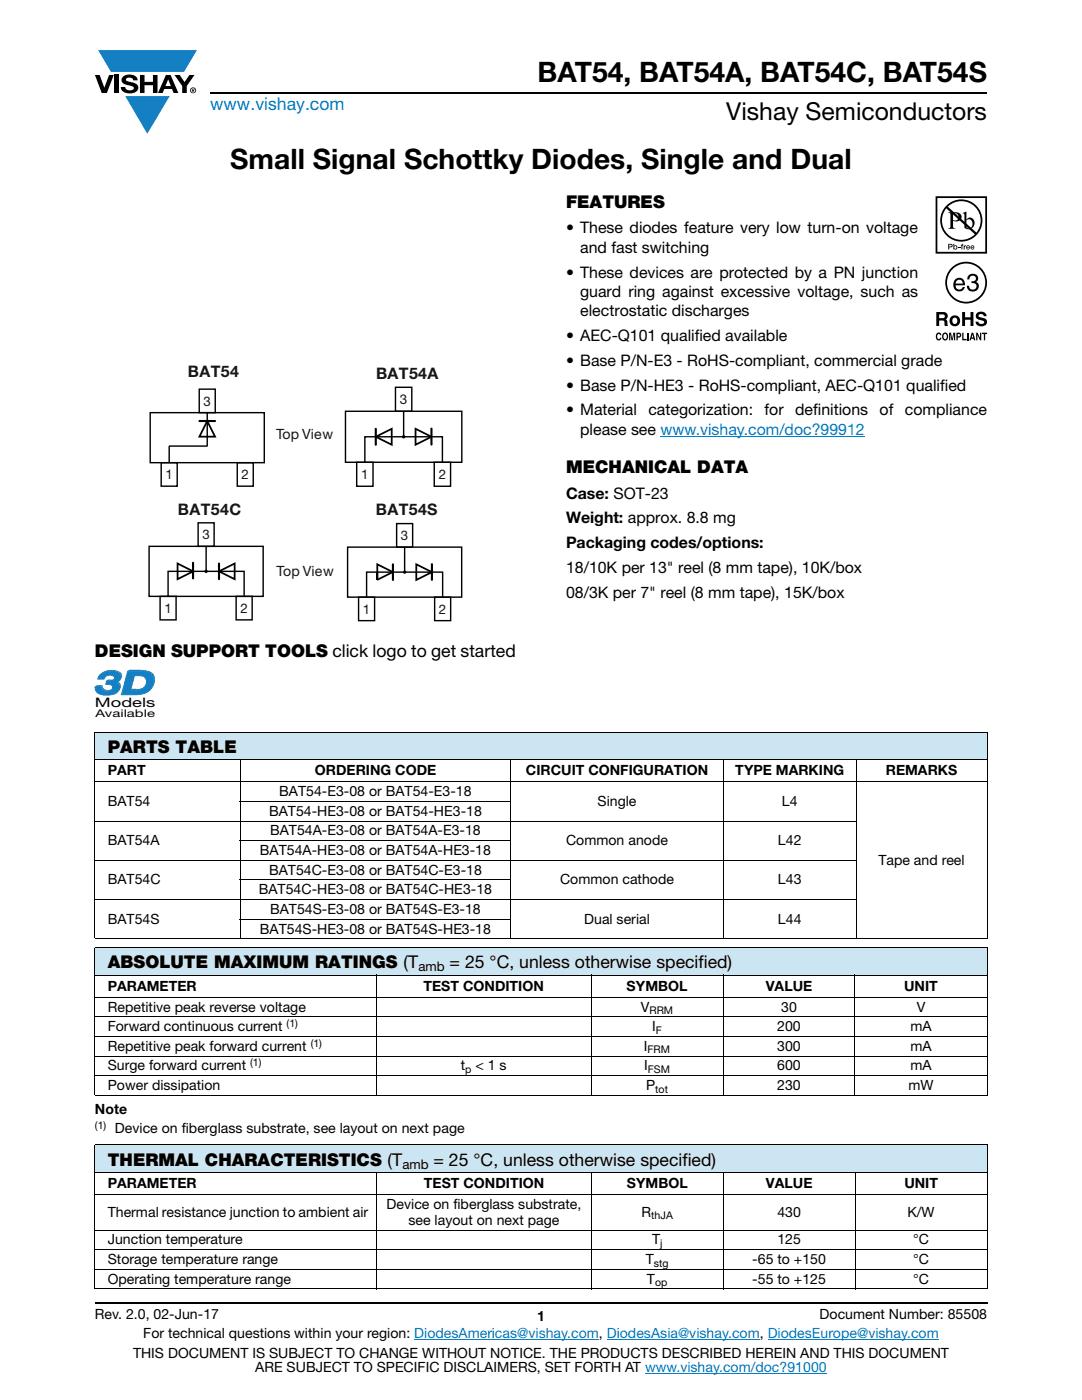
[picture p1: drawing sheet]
<svg xmlns="http://www.w3.org/2000/svg" width="216mm" height="279mm" viewBox="0 0 216 279" stroke-linecap="round" stroke-linejoin="round" font-family="sans-serif">
<g fill="#147fc3">
<path d="M19.6 10h19.7l-2.6 4.3h-1.1h-13.5z"/>
<path d="M25 19.2h8.9l-4.5 7.5z"/>
</g>
<g fill="#000">
<path d="M18.9 15h1l.9 2.5 1-2.5h.9l-1.4 3.6h-1zM22.9 15h.9v3.6h-.9zM24.6 15.3a2.1 2.1 0 0 1 2.8 .3l.1 .4h-.9a.79 .79 0 0 0-.7-.5 .79 .79 0 0 0-.8 .4l.3 .3 1 .2a1.08 1.08 0 0 1 1.2 1 1.08 1.08 0 0 1-1.1 1.2 1.73 1.73 0 0 1-2.4-1.2h.9a.96 .96 0 0 0 .8 .6 .96 .96 0 0 0 .9-.4 1.31 1.31 0 0 0-1.2-.6 1.03 1.03 0 0 1-1.1-.6 1.03 1.03 0 0 1 .2-1.1zM27.9 15h.9v1.3h1.7v-1.3h.9v3.6h-.9v-1.6h-1.7v1.6h-.9zM34.8 15h1.1l.9 1.4 1-1.4h1l-1.5 2.2v1.4h-.9v-1.4z"/>
<path d="M33.6 15.9l.5 1.3h-1.1zM33.1 15l-1.6 3.6h1l.3-.8h1.5l.3 .8h1l-1.6-3.6z"/>
<path d="M38.4 17.8h.2v.2h-.2zM38.3 17.7v.7h.1v-.3l.4 .3-.2-.3 .2-.2-.1-.2z"/>
<path d="M38.1 18a.46 .46 0 0 1 .9 0 .46 .46 0 0 1-.9 0zM37.9 18a.6 .6 0 0 0 1.2 0 .6 .6 0 0 0-1.2 0z"/>
</g>
<path d="M42 18.6h155M18.9 260h178.1" fill="none" stroke="#000" stroke-width=".36"/>
<path d="M131.8 87h40.8M82.7 267.3h36.8M121.1 267.3h30.5M128.7 274h36.3M153.2 267.3h34.1" fill="none" stroke="#007ec4" stroke-width=".2"/>
<g fill="#fff">
<path d="M45 40.5h33.4v29.9h-33.4z"/>
<path d="M29.6 72.7h62.7v51.3h-62.7z"/>
</g>
<path d="M39.8 84h3.1M75 85.6v3.2M86.1 85.5v3.2M38.5 112.3v3.1M43.7 112.5v3.1M78.4 112.6v3.1M86.2 112.6v3.1" fill="none" stroke="#000" stroke-width=".42"/>
<path d="M41.4 84l1.5 3.1h-3.1zM75 87.2l3.2-1.6v3.2zM82.9 85.6l3.2 1.6-3.2 1.6zM35.4 112.5l3.2 1.5-3.2 1.6zM43.7 114l3.1-1.5v3.1zM75.3 114.2v1.5v-3.1l3.1 1.6M78.4 114.2l-3.2 1.5M83.1 112.6l3.1 1.6-3.1 1.5z" fill="none" stroke="#000" stroke-width=".35"/>
<g fill="none" stroke="#000" stroke-width=".28">
<path d="M39.8 77.7h3.1v4.7h-3.1zM78.9 77.3h3.3v4.8h-3.3zM30 82.4h22.7v9.9h-22.7zM32.2 92.3h3.2v4.7h-3.2zM33.7 89h7.7M33.8 89v3.3M41.4 82.4v6.6M47.3 92.3h3.2v4.7h-3.2zM68.9 82.1h23.2v10.2h-23.2zM71.2 92.3h3.2v4.7h-3.2zM72.8 92.3v-5.1h15.5v5.1M80.5 82.1v5.1"/>
<path d="M86.6 92.3h3.3v4.7h-3.3zM29.7 109h22.8v10h-22.8zM31.9 119h3.2v4.7h-3.2zM33.5 119v-5h15.2v5M39.5 104.3h3.2v4.7h-3.2zM41.1 109v5M47.1 119h3.2v4.7h-3.2zM69.4 109.2h22.7v10h-22.7zM71.6 119.2h3.1v4.7h-3.1zM73.1 119.2v-5h15.2v5M79.1 104.5h3.2v4.7h-3.2zM80.7 109.2v5"/>
<path d="M86.7 119.2h3.2v4.7h-3.2z"/>
</g>
<g fill="#000">
<circle cx="80.5" cy="87.2" r=".34"/>
<circle cx="41.1" cy="114" r=".33"/>
<circle cx="80.7" cy="114.2" r=".33"/>
</g>
<path d="M18.9 133.7h12.1v9.9h-12.1z" fill="#fff"/>
<path d="M19.3 136.8h1.2l-.3 .3h-1.2z" fill="#0d567f"/>
<path d="M20.5 136.8l-.3 .3z" fill="#09537d"/>
<path d="M20.5 136.8l-.3 .4z" fill="#0d5781"/>
<path d="M20.5 136.9l-.3 .4z" fill="#105a84"/>
<path d="M20.5 137l-.3 .3z" fill="#115c88"/>
<path d="M20.5 137l-.3 .4z" fill="#145f8c"/>
<path d="M20.5 137.1l-.2 .4z" fill="#146190"/>
<path d="M20.6 137.2l-.3 .4z" fill="#156494"/>
<path d="M20.6 137.2l.2 .2-.3 .4-.2-.2z" fill="#176797"/>
<path d="M20.8 137.4l.1 .1-.3 .3h-.1z" fill="#156494"/>
<path d="M20.9 137.5l.1 .1-.4 .2z" fill="#146190"/>
<path d="M21 137.6h.1l-.4 .3z" fill="#145f8c"/>
<path d="M21.1 137.6h.1l-.4 .3z" fill="#115c88"/>
<path d="M21.2 137.6h.1l-.4 .3z" fill="#105a84"/>
<path d="M21.3 137.6l.2 .1-.5 .3z" fill="#0d5781"/>
<path d="M21.5 137.7h.2l-.4 .3h-.1z" fill="#09537d"/>
<path d="M21.7 137.7l.1-.1-.5 .4z" fill="#0e5078"/>
<path d="M21.8 137.6h.2l-.5 .4z" fill="#0e4e73"/>
<path d="M22 137.6h.2l-.5 .3z" fill="#0a496f"/>
<path d="M22.2 137.6l.1-.1-.4 .4z" fill="#09486a"/>
<path d="M22.3 137.5l.3-.2-.6 .5z" fill="#034466"/>
<path d="M21.6 135.6h.4l-.4 .3h-.3z" fill="#0d567f"/>
<path d="M21.3 134.7l-.4 .5z" fill="#034466"/>
<path d="M21.2 134.9l-.4 .4z" fill="#09486a"/>
<path d="M21.1 135l-.3 .4z" fill="#0a496f"/>
<path d="M21.1 135.1l-.3 .4z" fill="#0e4e73"/>
<path d="M22 135.6h.1l-.5 .3z" fill="#09537d"/>
<path d="M22.1 135.6h.2l-.3 .3h-.2z" fill="#0e5078"/>
<path d="M22.3 135.6h.2l-.5 .3z" fill="#0e4e73"/>
<path d="M22.5 135.6l.2-.1-.5 .4z" fill="#0a496f"/>
<path d="M22.7 135.5h.1l-.4 .3z" fill="#09486a"/>
<path d="M22.8 135.5l.2-.2-.5 .5z" fill="#034466"/>
<path d="M23.2 135.9l.2 .1-.3 .3-.2-.1z" fill="#115c88"/>
<path d="M23.4 136h.1l-.3 .3h-.1z" fill="#145f8c"/>
<path d="M23.5 136l.2 .1-.3 .3-.2-.1z" fill="#146190"/>
<path d="M23.7 136.1l.1 .1-.3 .3-.1-.1z" fill="#156494"/>
<path d="M23.8 136.2l.2 .2-.3 .3-.2-.2z" fill="#176797"/>
<path d="M24 136.4l.1 .1-.3 .3-.1-.1z" fill="#156494"/>
<path d="M24.1 136.5l-.3 .4z" fill="#146190"/>
<path d="M24.1 136.6l-.3 .4z" fill="#145f8c"/>
<path d="M24.1 136.7l-.3 .4z" fill="#115c88"/>
<path d="M24.2 136.8l-.3 .4z" fill="#105a84"/>
<path d="M24.2 136.9l-.3 .4z" fill="#0d5781"/>
<path d="M24.2 137l-.4 .4z" fill="#09537d"/>
<path d="M24.1 137.1l-.3 .4z" fill="#0e5078"/>
<path d="M24.1 137.2l-.3 .4z" fill="#0e4e73"/>
<path d="M24.1 137.3l-.4 .4z" fill="#0a496f"/>
<path d="M24.1 137.4l-.4 .4z" fill="#09486a"/>
<g fill="#034466">
<path d="M24 137.5l-.5 .6z"/>
<path d="M20.3 134.3l.5-.4-.8 .7z"/>
</g>
<path d="M20.8 133.9l.3-.1-.6 .5z" fill="#09486a"/>
<path d="M21.1 133.8l.3-.1-.6 .4z" fill="#0a496f"/>
<path d="M21.4 133.7h.4l-.3 .3-.4 .1z" fill="#0e4e73"/>
<path d="M21.8 133.7h.3l-.3 .3h-.3z" fill="#0e5078"/>
<path d="M22.1 133.7h.2l-.5 .3z" fill="#09537d"/>
<path d="M19.9 134.7a3.2 3.2 0 0 1 4.1 .1 1.07 1.07 0 0 1-1.1 1.4 1.09 1.09 0 0 1 1 1 1.09 1.09 0 0 1-.8 1.2 4.2 4.2 0 0 1-3.6-.1l-.5-.7v-.5h1.2a1 1 0 0 0 1.5 .8 .7 .7 0 0 0 .8-.7 .7 .7 0 0 0-.9-.6h-.5l.2-.7h.4a.81 .81 0 0 0 1.1-.8 1.28 1.28 0 0 0-2 .4h-1.3z" fill="#177fc3"/>
<path d="M19.9 134.7a3.2 3.2 0 0 1 4.1 .1 1.07 1.07 0 0 1-1.1 1.4 1.09 1.09 0 0 1 1 1 1.09 1.09 0 0 1-.8 1.2 4.2 4.2 0 0 1-3.6-.1l-.5-.7v-.5h1.2a1 1 0 0 0 1.5 .8 .7 .7 0 0 0 .8-.7 .7 .7 0 0 0-.9-.6h-.5l.2-.7h.4a.81 .81 0 0 0 1.1-.8 1.28 1.28 0 0 0-2 .4h-1.3z" fill="none" stroke="#177fc3" stroke-width=".2"/>
<path d="M22.3 133.7h.2l-.3 .3h-.2z" fill="#09537d"/>
<path d="M22.5 133.7h.4l-.3 .3h-.4z" fill="#0d5781"/>
<path d="M22.9 133.7l.3 .1-.3 .3-.3-.1z" fill="#105a84"/>
<path d="M23.2 133.8h.2l-.3 .3h-.2z" fill="#115c88"/>
<path d="M23.4 133.8l.2 .1-.3 .3-.2-.1z" fill="#145f8c"/>
<path d="M23.6 133.9l.2 .1-.3 .3-.2-.1z" fill="#146190"/>
<path d="M23.8 134l.2 .1-.3 .3-.2-.1z" fill="#156494"/>
<path d="M24 134.1l.3 .3-.3 .3-.3-.3z" fill="#176797"/>
<path d="M24.3 134.4v.1l-.3 .3v-.1z" fill="#156494"/>
<path d="M24.3 134.5l-.2 .4z" fill="#146190"/>
<path d="M24.4 134.6l-.3 .4z" fill="#145f8c"/>
<path d="M24.4 134.7l-.3 .4z" fill="#115c88"/>
<path d="M24.4 134.8l-.3 .4z" fill="#105a84"/>
<path d="M24.4 134.9l-.3 .4z" fill="#0d5781"/>
<path d="M24.4 134.9l-.3 .4z" fill="#09537d"/>
<path d="M24.4 135l-.3 .4z" fill="#0e5078"/>
<path d="M24.4 135.1l-.3 .4z" fill="#0e4e73"/>
<path d="M24.4 135.1l-.4 .4z" fill="#0a496f"/>
<path d="M24.3 135.2l-.3 .4z" fill="#09486a"/>
<path d="M24.3 135.3l-.5 .5z" fill="#034466"/>
<path d="M26.2 137.5h1.1l-.3 .3h-1.1z" fill="#0d567f"/>
<path d="M27.3 137.5h.1l-.4 .3z" fill="#09537d"/>
<path d="M27.4 137.5h.3l-.3 .3h-.3z" fill="#0e5078"/>
<path d="M27.7 137.5l.3-.1-.3 .3-.3 .1z" fill="#0e4e73"/>
<path d="M28 137.4l.2-.1-.5 .4z" fill="#0a496f"/>
<path d="M28.2 137.3l.3-.1-.6 .5z" fill="#09486a"/>
<path d="M28.5 137.2l.6-.4-.9 .7z" fill="#034466"/>
<path d="M27 134.5l-.8 3-.3 .3 .8-3z" fill="#074f76"/>
<path d="M25.5 133.8h2.6" fill="none" stroke="#0d567f" stroke-width=".31"/>
<path d="M28.1 133.7h.4l-.3 .3h-.4z" fill="#09537d"/>
<path d="M28.5 133.7h.4l-.3 .3h-.4z" fill="#0d5781"/>
<path d="M28.9 133.7l.4 .1-.3 .3-.4-.1z" fill="#105a84"/>
<path d="M29.3 133.8l.3 .1-.3 .3-.3-.1z" fill="#115c88"/>
<path d="M29.6 133.9h.2l-.3 .4-.2-.1z" fill="#145f8c"/>
<path d="M29.8 133.9l.3 .2-.3 .3-.3-.1z" fill="#146190"/>
<path d="M30.1 134.1l.2 .1-.3 .3-.2-.1z" fill="#156494"/>
<path d="M30.3 134.2l.5 .5-.4 .3-.4-.5z" fill="#176797"/>
<path d="M30.8 134.7l.1 .2-.4 .3-.1-.2z" fill="#156494"/>
<path d="M30.9 134.9v.2l-.3 .3-.1-.2z" fill="#146190"/>
<path d="M30.9 135v.2l-.3 .3v-.1z" fill="#145f8c"/>
<path d="M30.9 135.2l-.2 .5z" fill="#115c88"/>
<path d="M31 135.4l-.3 .4z" fill="#105a84"/>
<path d="M31 135.5v.3l-.3 .3v-.3z" fill="#0d5781"/>
<path d="M31 135.8l-.4 .5z" fill="#09537d"/>
<path d="M30.9 136l-.3 .5z" fill="#0e5078"/>
<path d="M30.9 136.2l-.4 .5z" fill="#0e4e73"/>
<path d="M30.8 136.4l-.4 .6z" fill="#0a496f"/>
<path d="M30.7 136.7l-.4 .5z" fill="#09486a"/>
<path d="M30.6 136.9l-.6 .8z" fill="#034466"/>
<path d="M26.7 134.8l-.8 3a3.2 3.2 0 0 0 3.1-.9 1.27 1.27 0 0 0 .1-1.5 1.27 1.27 0 0 0-1.3-.6zM25.5 134a8.4 8.4 0 0 1 4.2 .3 2.15 2.15 0 0 1 1 2.1 2.15 2.15 0 0 1-1.4 1.8 9.3 9.3 0 0 1-5.1 .4z" fill="#177fc3"/>
<path d="M25.5 134a8.4 8.4 0 0 1 4.2 .3 2.15 2.15 0 0 1 1 2.1 2.15 2.15 0 0 1-1.4 1.8 9.3 9.3 0 0 1-5.1 .4zM26.7 134.8a2.55 2.55 0 0 1 2.3 .5 1.76 1.76 0 0 1-.2 1.9 1.76 1.76 0 0 1-1.8 .6h-1.1z" fill="none" stroke="#177fc3" stroke-width=".2"/>
<path d="M186.7 39.2h10.3v28.8h-10.3z" fill="#fff"/>
<g fill="#000">
<path d="M191.2 49.3h.4v.1h-.4zM191.9 48.7h.3l-.2 .2 .2 .1v.1h-.2v.7h-.1v-.7h-.2zM192.3 49h.2v.1l.3-.1v.1l-.3 .1v.6h-.2zM193.3 54.9a1.07 1.07 0 0 1 1.3-.2 1.07 1.07 0 0 1 .5 1.2l-.4 .4a1.06 1.06 0 0 1 .5 1.4 1.06 1.06 0 0 1-1.4 .5l-.2-.1a1.02 1.02 0 0 1-.7-1.1h.5a.71 .71 0 0 0 .9 .8 .71 .71 0 0 0 .3-1.2l-.7-.1v-.4a.59 .59 0 0 0 .8-.4 .59 .59 0 0 0-.6-.7 .66 .66 0 0 0-.7 .8h-.4zM186.9 66.6l.4-.2h.3l.2 .5-.6-.2a.66 .66 0 0 0 .1 1l.3-.3h.2a.54 .54 0 0 1-.4 .6 .54 .54 0 0 1-.6-.5zM189.4 66.4h.4l.2 1.2 .2-1.2h.4v1.5h-.3v-1.3l-.2 1.3h-.2l-.3-1.3v1.3h-.2zM192 66.4h.3v1.2h.6v.3h-.9zM192 62.3h.6v1h1.1v-1h.5v2.8h-.5v-1.3h-1.1v1.3h-.6zM193 66.4h.3v1.5h-.3zM195 62.4a1.15 1.15 0 0 1 1.9 .7h-.6v-.2a.68 .68 0 0 0-1-.1v.4l.2 .1a1.29 1.29 0 0 1 1.5 .9 1.17 1.17 0 0 1-1.2 .9 1.17 1.17 0 0 1-1.1-.9h.5l.1 .2a.67 .67 0 0 0 1.1-.1l-.3-.3-.5-.1a.82 .82 0 0 1-.9-.5 .82 .82 0 0 1 .3-1zM194.8 66.4h.3l.5 1.1v-1.1h.2v1.5h-.3l-.5-1.1v1.1h-.2zM195.9 66.4h1.1v.3h-.4v1.2h-.3v-1.2h-.4z"/>
<path d="M187 39.5h9.6v10.8h-9.6zM186.7 39.2v11.4h10.3v-11.4z"/>
<path d="M189 56.4a3.8 3.8 0 0 1 7.6 0 3.8 3.8 0 0 1-7.6 0zM188.6 56.4a4.2 4.2 0 0 0 8.4 0 4.2 4.2 0 0 0-8.4 0z"/>
<path d="M189.1 41.3a3.9 3.9 0 0 1 5.3-.2 3.9 3.9 0 0 1 .4 5.3zM188.8 41.6l5.7 5.2a3.9 3.9 0 0 1-5.3 .1 3.9 3.9 0 0 1-.4-5.3zM187.6 44a4.2 4.2 0 0 0 8.4 0 4.2 4.2 0 0 0-8.4 0z"/>
<path d="M189.4 48.8v.4h.4v-.3zM189.2 48.7h.7l.2 .3-.2 .3-.5 .1v.4h-.2z"/>
<path d="M190.2 42.6v1.3a.75 .75 0 0 0 1.1-.6 .75 .75 0 0 0-1.1-.7zM189.2 42.4a2.81 2.81 0 0 1 2.4 .3 .97 .97 0 0 1 0 1.2 .97 .97 0 0 1-1.2 .2h-.2v1.1v.2l.5 .3h-1.5l.3-.2 .1-.3v-2.3v-.3z"/>
<path d="M190.4 49.4a.26 .26 0 0 0 .5 0 .26 .26 0 0 0-.5 0zM190.2 48.7h.2v.4a.38 .38 0 0 1 .5 0 .38 .38 0 0 1 0 .6 .38 .38 0 0 1-.5 0l-.2 .1z"/>
<path d="M190.9 56.1l-.2 .5h1.4a.7 .7 0 0 0-.4-.7 .7 .7 0 0 0-.8 .2zM190.7 55.7a1.18 1.18 0 0 1 1.4-.1 1.18 1.18 0 0 1 .5 1.3h-1.9a.73 .73 0 0 0 .5 .9 .73 .73 0 0 0 .9-.5h.4a1.21 1.21 0 0 1-1.6 .8 1.21 1.21 0 0 1-.6-1.7z"/>
<path d="M192.8 44v1.3l.2 .2a.72 .72 0 0 0 .8-.1 .72 .72 0 0 0 .3-.7 .72 .72 0 0 0-.4-.8 .72 .72 0 0 0-.9 .1zM192.1 42.5l.7-.3v1.6a.89 .89 0 0 1 1.1-.3 .89 .89 0 0 1 .6 1 1.23 1.23 0 0 1-.7 1.2 1.23 1.23 0 0 1-1.4-.2v-2.7z"/>
<path d="M193 49.2v.1h.4l-.2-.2zM193 49h.4l.2 .4h-.6v.2l.5-.1a.42 .42 0 0 1-.6 .2 .42 .42 0 0 1 .1-.7z"/>
<path d="M193.9 49.2l-.1 .1h.5l-.3-.2zM193.8 49h.5l.1 .4h-.6l.1 .2 .5-.1a.42 .42 0 0 1-.6 .2 .42 .42 0 0 1 0-.7z"/>
<path d="M187.4 62.8v.7h.9a.39 .39 0 0 0 .1-.7zM186.8 62.3h1.4a.79 .79 0 0 1 .8 .4 .79 .79 0 0 1-.1 .9l-.2 .1a.98 .98 0 0 1 .4 1.2l.1 .2h-.7l-.2-1.1h-.9v1.1h-.6z"/>
<path d="M188.4 66.7a.64 .64 0 0 0 .2 1l.1-.1a.64 .64 0 0 0-.1-1zM188.2 66.5l.2-.1a.56 .56 0 0 1 .7 .3 .82 .82 0 0 1-.5 1.3l-.2-.1a.89 .89 0 0 1-.2-1.4z"/>
<path d="M190.3 63.5a.63 .63 0 0 0-.3 .7 .63 .63 0 0 0 .8 .4 .63 .63 0 0 0 .2-.8 .63 .63 0 0 0-.7-.3zM189.5 64a1.09 1.09 0 0 1 2.1 0 1.09 1.09 0 0 1-2.1 0z"/>
<path d="M191.1 66.7v.4l.4-.1v-.3zM190.8 66.4h.6a.5 .5 0 0 1 .4 .5 .5 .5 0 0 1-.4 .5h-.3v.5h-.3z"/>
<path d="M194 66.7l-.1 .6h.3zM193.9 66.4h.3l.4 1.5h-.3v-.3h-.5l-.1 .3h-.3z"/>
</g>
<path d="M18.9 146.1h178.1v5.5h-178.1z" fill="#cce5f3"/>
<g fill="#fff">
<path d="M47.9 156h54v3.9h-54z"/>
<path d="M47.9 159.9h54v4h-54z"/>
<path d="M47.9 163.9h54v3.9h-54z"/>
<path d="M47.9 167.8h54v3.9h-54z"/>
<path d="M47.9 171.7h54v3.9h-54z"/>
<path d="M47.9 175.6h54v3.9h-54z"/>
<path d="M47.9 179.5h54v3.9h-54z"/>
<path d="M47.9 183.4h54v3.9h-54z"/>
</g>
<g fill="#cce5f3">
<path d="M18.9 189.1h178.1v5.5h-178.1z"/>
<path d="M18.9 228.5h178.1v5.5h-178.1z"/>
</g>
<g fill="none" stroke="#000" stroke-width=".2">
<path d="M18.9 146.1h178.1M18.9 151.6h178.1M18.9 156h178.1M18.9 146.2v41.1M47.9 159.9h54.1M47.9 151.5v35.9M101.9 151.5v35.9M144.4 151.5v35.9M170.8 151.5v35.9M197 146.2v41.1M18.9 163.9h152M18.9 171.7h152"/>
<path d="M18.9 179.5h152M47.9 167.8h54.1M47.9 175.6h54.1M18.9 187.3h178.1M18.9 189.1h178.1M18.9 194.6h178.1M18.9 199h178.1M18.9 189.2v29.3M47.9 183.4h54.1M75.1 194.5v24.2M117.9 194.5v24.2M144.3 194.5v24.2"/>
<path d="M170.6 194.5v24.2M197 189.2v29.3M18.9 202.9h178.1M18.9 206.9h178.1M18.9 210.8h178.1M18.9 214.7h178.1M18.9 218.6h178.1M18.9 228.5h178.1M18.9 234h178.1M18.9 238.4h178.1M18.9 228.6v28.5M75.2 233.9v23.4"/>
<path d="M118 233.9v23.4M144.3 233.9v23.4M170.6 233.9v23.4M197 228.6v28.5M18.9 245.5h178.1M18.9 249.4h178.1M18.9 253.3h178.1M18.9 257.2h178.1"/>
</g>
<g font-size="5.6">
<text x="107.3" y="16.4">BAT54, BAT54A, BAT54C, BAT54S</text>
<text x="46" y="33.8">Small Signal Schottky Diodes, Single and Dual</text>
</g>
<text font-size="4.9" x="144.9" y="24">Vishay Semiconductors</text>
<text font-size="3.5" fill="#007ec4" x="42" y="21.9">www.vishay.com</text>
<g font-size="3.5">
<text x="112.9" y="41.5">FEATURES</text>
<text x="112.9" y="94.4">MECHANICAL DATA</text>
<text x="18.9" y="131">DESIGN SUPPORT TOOLS click logo to get started</text>
<text x="21.5" y="150.2">PARTS TABLE</text>
<text x="21.5" y="193.2">ABSOLUTE MAXIMUM RATINGS (T</text>
<text x="89.7" y="193.2">= 25 °C, unless otherwise specified)</text>
<text x="21.5" y="232.6">THERMAL CHARACTERISTICS (T</text>
<text x="86.5" y="232.6">= 25 °C, unless otherwise specified)</text>
</g>
<g font-size="3.2">
<text x="112.9" y="46.6">• These diodes feature very low turn-on voltage</text>
<text x="115.8" y="50.5">and fast switching</text>
<text x="112.9" y="55.4">• These devices are protected by a PN junction</text>
<text x="115.8" y="59.3">guard ring against excessive voltage, such as</text>
<text x="115.8" y="63.2">electrostatic discharges</text>
<text x="112.9" y="68.1">• AEC-Q101 qualified available</text>
<text x="112.9" y="73">• Base P/N-E3 - RoHS-compliant, commercial grade</text>
<text x="112.9" y="78">• Base P/N-HE3 - RoHS-compliant, AEC-Q101 qualified</text>
<text x="112.9" y="82.9">• Material</text>
<text x="129.4" y="82.9">categorization:</text>
<text x="152.6" y="82.9">for</text>
<text x="158.7" y="82.9">definitions</text>
<text x="175.5" y="82.9">of</text>
<text x="180.6" y="82.9">compliance</text>
<text x="115.8" y="86.8">please see www.vishay.com/doc?99912</text>
<text x="112.9" y="99.5">Case: SOT-23</text>
<text x="112.9" y="104.4">Weight: approx. 8.8 mg</text>
<text x="112.9" y="109.4">Packaging codes/options:</text>
<text x="112.9" y="114.3">18/10K per 13&quot; reel (8 mm tape), 10K/box</text>
<text x="112.9" y="119.3">08/3K per 7&quot; reel (8 mm tape), 15K/box</text>
</g>
<g font-size="3.2" fill="#171419">
<text x="37.5" y="75.3">BAT54</text>
<text x="75" y="75.7">BAT54A</text>
<text x="35.5" y="102.8">BAT54C</text>
<text x="75" y="102.8">BAT54S</text>
</g>
<g font-size="2.8" fill="#171419">
<text x="55.1" y="87.6">Top View</text>
<text x="55.2" y="115">Top View</text>
</g>
<g font-size="2.8">
<text x="21.5" y="154.7">PART</text>
<text x="62.8" y="154.7">ORDERING CODE</text>
<text x="105" y="154.7">CIRCUIT CONFIGURATION</text>
<text x="146.7" y="154.7">TYPE MARKING</text>
<text x="176.8" y="154.7">REMARKS</text>
<text x="21.5" y="160.8">BAT54</text>
<text x="55.7" y="158.9">BAT54-E3-08 or BAT54-E3-18</text>
<text x="119.2" y="160.8">Single</text>
<text x="156" y="160.8">L4</text>
<text x="53.7" y="162.8">BAT54-HE3-08 or BAT54-HE3-18</text>
<text x="53.9" y="166.7">BAT54A-E3-08 or BAT54A-E3-18</text>
<text x="21.5" y="168.7">BAT54A</text>
<text x="51.9" y="170.6">BAT54A-HE3-08 or BAT54A-HE3-18</text>
<text x="113" y="168.7">Common anode</text>
<text x="155.2" y="168.7">L42</text>
<text x="175.3" y="172.6">Tape and reel</text>
<text x="21.5" y="176.5">BAT54C</text>
<text x="51.6" y="178.5">BAT54C-HE3-08 or BAT54C-HE3-18</text>
<text x="53.7" y="174.6">BAT54C-E3-08 or BAT54C-E3-18</text>
<text x="111.8" y="176.5">Common cathode</text>
<text x="155.2" y="176.5">L43</text>
<text x="21.5" y="184.3">BAT54S</text>
<text x="53.9" y="182.4">BAT54S-E3-08 or BAT54S-E3-18</text>
<text x="116.6" y="184.3">Dual serial</text>
<text x="155.2" y="184.3">L44</text>
<text x="51.9" y="186.3">BAT54S-HE3-08 or BAT54S-HE3-18</text>
<text x="21.5" y="197.7">PARAMETER</text>
<text x="84.5" y="197.7">TEST CONDITION</text>
<text x="125" y="197.7">SYMBOL</text>
<text x="152.8" y="197.7">VALUE</text>
<text x="180.4" y="197.7">UNIT</text>
<text x="21.5" y="201.9">Repetitive peak reverse voltage</text>
<text x="127.9" y="201.9">V</text>
<text x="155.9" y="201.9">30</text>
<text x="182.9" y="201.9">V</text>
<text x="21.5" y="209.7">Repetitive peak forward current</text>
<text x="21.5" y="205.8">Forward continuous current</text>
<text x="128.5" y="209.7">I</text>
<text x="130.1" y="205.8">I</text>
<text x="155.1" y="205.8">200</text>
<text x="155.1" y="209.7">300</text>
<text x="181.7" y="205.8">mA</text>
<text x="181.7" y="209.7">mA</text>
<text x="21.5" y="213.6">Surge forward current</text>
<text x="91.9" y="213.6">t</text>
<text x="94.8" y="213.6">&lt; 1 s</text>
<text x="128.5" y="213.6">I</text>
<text x="155.1" y="213.6">600</text>
<text x="181.7" y="213.6">mA</text>
<text x="21.5" y="217.6">Power dissipation</text>
<text x="128.9" y="217.6">P</text>
<text x="155.1" y="217.6">230</text>
<text x="181.3" y="217.6">mW</text>
<text x="18.9" y="222.2">Note</text>
<text x="22.9" y="226.1">Device on fiberglass substrate, see layout on next page</text>
<text x="21.5" y="237.1">PARAMETER</text>
<text x="84.6" y="237.1">TEST CONDITION</text>
<text x="125.1" y="237.1">SYMBOL</text>
<text x="152.8" y="237.1">VALUE</text>
<text x="180.5" y="237.1">UNIT</text>
<text x="21.5" y="242.8">Thermal resistance junction to ambient air</text>
<text x="77.2" y="241.3">Device on fiberglass substrate,</text>
<text x="81.5" y="244.4">see layout on next page</text>
<text x="128" y="242.8">R</text>
<text x="155.1" y="242.8">430</text>
<text x="181.1" y="242.8">K/W</text>
<text x="21.5" y="248.3">Junction temperature</text>
<text x="130.1" y="248.3">T</text>
<text x="155.1" y="248.3">125</text>
<text x="182.2" y="248.3">°C</text>
<text x="21.5" y="252.3">Storage temperature range</text>
<text x="21.5" y="256.2">Operating temperature range</text>
<text x="128.9" y="252.3">T</text>
<text x="129.1" y="256.2">T</text>
<text x="150.1" y="252.3">-65 to +150</text>
<text x="150.1" y="256.2">-55 to +125</text>
<text x="182.2" y="252.3">°C</text>
<text x="182.2" y="256.2">°C</text>
<text x="18.9" y="263.3">Rev. 2.0, 02-Jun-17</text>
<text x="107.2" y="263.6">1</text>
<text x="163.6" y="263.3">Document Number: 85508</text>
<text x="28.6" y="267.1">For technical questions within your region: DiodesAmericas@vishay.com, DiodesAsia@vishay.com, DiodesEurope@vishay.com</text>
<text x="26.5" y="271">THIS DOCUMENT IS SUBJECT TO CHANGE WITHOUT NOTICE. THE PRODUCTS DESCRIBED HEREIN AND THIS DOCUMENT</text>
<text x="50.9" y="273.8">ARE SUBJECT TO SPECIFIC DISCLAIMERS, SET FORTH AT www.vishay.com/doc?91000</text>
</g>
<text font-size="2.7" fill="#171419" x="79.8" y="80.6">3</text>
<g font-size="2.6" fill="#171419">
<text x="40.6" y="80.9">3</text>
<text x="33" y="95.6">1</text>
<text x="48.2" y="95.6">2</text>
<text x="72.1" y="95.6">1</text>
<text x="87.6" y="95.6">2</text>
<text x="40.4" y="107.6">3</text>
<text x="80" y="107.8">3</text>
<text x="32.8" y="122.3">1</text>
<text x="48" y="122.3">2</text>
<text x="72.4" y="122.5">1</text>
<text x="87.6" y="122.5">2</text>
</g>
<text font-size="2.6" fill="#050504" x="18.9" y="141.1">Models</text>
<g font-size="2.6">
<text x="83.5" y="193.9">amb</text>
<text x="80.3" y="233.2">amb</text>
</g>
<text font-size="2.1" fill="#050504" x="19" y="143.2">Available</text>
<g font-size="2.1">
<text x="129.6" y="202.4">RRM</text>
<text x="57.2" y="205">(1)</text>
<text x="62" y="208.9">(1)</text>
<text x="130.9" y="206.3">F</text>
<text x="49.9" y="212.8">(1)</text>
<text x="92.8" y="214.1">p</text>
<text x="129.2" y="210.2">FRM</text>
<text x="129.3" y="214.1">FSM</text>
<text x="130.7" y="218.1">tot</text>
<text x="18.9" y="225.3">(1)</text>
<text x="130" y="243.4">thJA</text>
<text x="131.7" y="248.9">j</text>
<text x="130.5" y="252.8">stg</text>
<text x="130.7" y="256.7">op</text>
</g>
</svg>
